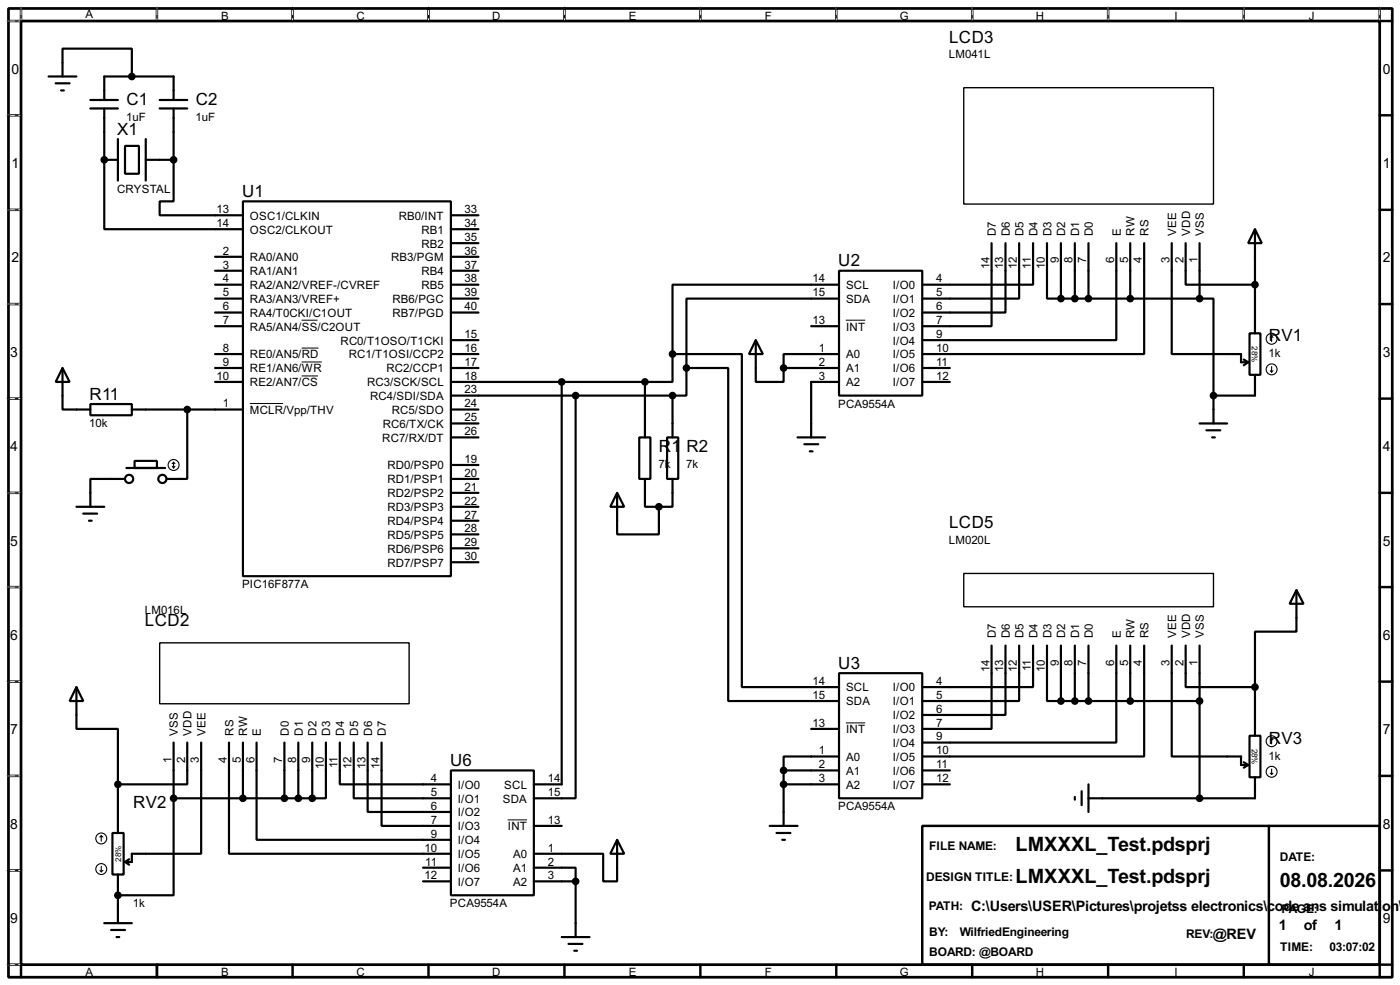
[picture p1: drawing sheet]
<svg xmlns="http://www.w3.org/2000/svg" width="256mm" height="180mm" viewBox="0 0 256 180" stroke-linecap="round" stroke-linejoin="round" font-family="sans-serif">
<path d="M1.6 1.6h253.5v177.3h-253.5zM3.9 3.9h248.9v172.7h-248.9z" fill="none" stroke="#000" stroke-width=".5"/>
<g fill="none" stroke="#000" stroke-width=".45">
<path d="M3.9 1.6v2.3h-2.3M28.8 1.6v2.3M53.6 1.6v2.3M78.5 1.6v2.3M103.4 1.6v2.3M128.3 1.6v2.3M153.2 1.6v2.3M178.1 1.6v2.3M203 1.6v2.3M227.9 1.6v2.3M252.8 1.6v2.3h2.3M1.6 21.1h2.3"/>
<path d="M1.6 38.4h2.3M252.8 21.1h2.3M252.8 38.4h2.3M1.6 55.7h2.3M252.8 55.7h2.3M1.6 73h2.3M252.8 73h2.3M1.6 90.2h2.3M252.8 90.2h2.3M1.6 107.5h2.3M252.8 107.5h2.3M1.6 124.8h2.3"/>
<path d="M252.8 124.8h2.3M1.6 142h2.3M1.6 159.3h2.3M169 151.2h83.8v25.4h-83.8zM232.5 151.2v25.4M252.8 142h2.3M252.8 159.3h2.3M1.6 176.6h2.3v2.3M28.8 176.6v2.3M53.6 176.6v2.3M78.5 176.6v2.3M103.4 176.6v2.3"/>
<path d="M128.3 176.6v2.3M153.2 176.6v2.3M178.1 176.6v2.3M203 176.6v2.3M227.9 176.6v2.3M255.1 176.6h-2.3v2.3"/>
</g>
<g fill="none" stroke="#fff" stroke-width=".18">
<path d="M1.3 3.9h2.3M3.9 1.3v2.3M28.8 1.3v2.3M53.6 1.3v2.3M78.5 1.3v2.3M103.4 1.3v2.3M128.3 1.3v2.3M153.2 1.3v2.3M178.1 1.3v2.3M203 1.3v2.3M227.9 1.3v2.3M252.8 1.3v2.3"/>
<path d="M1.3 21.1h2.3M1.3 38.4h2.3M1.3 55.7h2.3M1.3 73h2.3M1.3 90.2h2.3M1.3 107.5h2.3M1.3 124.8h2.3M1.3 142h2.3M1.3 159.3h2.3M1.3 176.6h2.3"/>
</g>
<g fill="none" stroke="#000" stroke-width=".18" stroke-dasharray=".5 1">
<path d="M1.3 3.9h2.3M3.9 1.3v2.3M28.8 1.3v2.3M53.6 1.3v2.3M78.5 1.3v2.3M103.4 1.3v2.3M128.3 1.3v2.3M153.2 1.3v2.3M178.1 1.3v2.3M203 1.3v2.3M227.9 1.3v2.3M252.8 1.3v2.3"/>
<path d="M1.3 21.1h2.3M1.3 38.4h2.3M1.3 55.7h2.3M1.3 73h2.3M1.3 90.2h2.3M1.3 107.5h2.3M1.3 124.8h2.3M1.3 142h2.3M1.3 159.3h2.3M1.3 176.6h2.3"/>
</g>
<g fill="none" stroke="#000" stroke-width=".4">
<path d="M8.9 14h5.1M10.2 15.3h2.6M11.2 16.6h.5M11.5 14v-5.1h12.7v5.1M16.6 18.3h5M16.6 19.9h5M19.1 18.3v-4.3h12.7v4.3M19.1 19.9v9.4M29.3 18.3h5M29.3 19.9h5M31.8 19.9v9.4M19.1 29.3v12.7h25.4"/>
<path d="M19.1 29.3h2.5M21.6 25.5v7.6M22.9 26.7h2.6v5.1h-2.6zM26.7 29.3h5.1M26.7 25.5v7.6M31.8 29.3v7.6h-2.5v2.5h15.2M44.5 36.9h38.1v68.6h-38.1zM82.6 39.4h5.1M39.4 54.7h5.1M39.4 47h5.1M39.4 49.6h5.1M39.4 52.1h5.1"/>
<path d="M39.4 57.2h5.1M39.4 59.7h5.1M82.6 54.7h5.1M82.6 47h5.1M82.6 49.6h5.1M82.6 52.1h5.1M82.6 57.2h5.1M82.6 42h5.1M82.6 44.5h5.1M148.6 59.7h5.1M153.7 49.6h15.3v22.8h-15.3zM153.7 52.1h-30.5v12.7"/>
<path d="M153.7 54.7h-27.9v12.7M181.7 44.5v15.2h-12.7M184.2 44.5v12.7h-15.2M186.7 44.5v10.2h-17.7M189.3 44.5v7.6h-20.3M191.8 44.5v10.2h2.6M194.4 54.7h25.4M194.4 44.5v10.2M196.9 44.5v10.2M199.4 44.5v10.2M204.5 44.5v17.8h-35.5M207.1 44.5v10.2"/>
<path d="M209.6 44.5v20.3h-40.6M214.7 44.5v20.3h12.7v1.5h1.3M217.2 44.5v7.6h12.7M219.8 54.7h2.5v17.7M219.8 44.5v10.2M229.9 42l1.3 2.5h-2.5zM229.9 42v19M11.5 67.4l1.3 2.5h-2.6zM11.5 67.4v7.6h5.1M16.6 74h7.6v2h-7.6zM24.2 75h20.3M34.3 75v12.7h-3.8"/>
<path d="M39.4 67.4h5.1M39.4 69.9h5.1M39.4 64.8h5.1M82.6 75h5.1M82.6 67.4h5.1M82.6 72.4h40.6M82.6 69.9h35.6M82.6 64.8h5.1M82.6 77.5h5.1M82.6 62.3h5.1M102.9 69.9v73.7h-5.1M105.5 72.4v73.7h-7.7"/>
<path d="M118.2 69.9v10.2M123.2 64.8v5.1h-5M123.2 64.8h12.7v61h17.8M123.2 72.4v7.7M125.8 67.4v5h-2.6M125.8 67.4h7.6v60.9h20.3M138.5 62.3l1.3 2.5h-2.6zM138.5 62.3v7.6h5.1v-2.5M143.6 67.4h10.1M153.7 64.8h-10.1v2.6M153.7 69.9h-5.1v10.2M169 67.4h5"/>
<path d="M169 69.9h5M219.8 77.5h5M221 78.8h2.6M222.3 72.4v5.1M227.9 65.8l.8 .5M228.7 66.3l-.8 .6M228.9 61h2v7.6h-2zM229.9 68.6v3.8h-7.6M14 92.8h5.1M15.3 94h2.5M16.3 95.3h.5M22.9 87.7h-6.3v5.1"/>
<path d="M23.2 85.7h7.1M24.7 84.4h4.1v1.3h-4.1zM82.6 85.1h5.1M82.6 87.7h5.1M82.6 97.8h5.1M82.6 95.3h5.1M82.6 92.8h5.1M82.6 90.2h5.1M82.6 80.1h5.1M113.1 90.2l1.3 2.6h-2.6zM113.1 90.2v7.6h7.6v-5M117.1 80.1h2.1v7.6h-2.1z"/>
<path d="M118.2 87.7v5.1h2.5M122.2 80.1h2.1v7.6h-2.1zM123.2 87.7v5.1h-2.5M146.1 80.1h5.1M147.4 81.3h2.5M148.4 82.6h.5M222.1 80.1h.5M82.6 102.9h5.1M82.6 100.4h5.1M181.7 118.2v15.2h-12.7M184.2 118.2v12.7h-15.2M186.7 118.2v10.1h-17.7"/>
<path d="M189.3 118.2v7.6h-20.3M191.8 118.2v10.1h2.6M194.4 118.2v10.1M196.9 118.2v10.1M199.4 118.2v10.1M204.5 118.2v17.7h-35.5M207.1 118.2v10.1M209.6 118.2v20.3h-40.6M214.7 118.2v20.3h12.7v1.5h1.3M217.2 118.2v7.6h12.7M219.8 118.2v27.9M237.5 108l1.3 2.5h-2.5z"/>
<path d="M237.5 108v7.6h-7.6v10.2M14 125.8l1.3 2.5h-2.5zM14 125.8v7.6h7.6v10.2M31.8 135.9v10.2M34.3 135.9v7.7h-12.7M36.9 135.9v20.4h-12.7v1.5h-1.3M42 135.9v20.4h40.6M44.5 135.9v10.2M47 135.9v17.8h35.6M52.1 135.9v10.2M54.7 135.9v10.2M57.2 135.9v10.2"/>
<path d="M59.7 135.9v10.2h-2.5M62.3 135.9v7.7h20.3M64.8 135.9v10.2h17.8M67.4 135.9v12.7h15.2M69.9 135.9v15.3h12.7M148.6 133.4h5.1M153.7 123.2h15.3v22.9h-15.3zM153.7 138.5h-10.1v2.5M194.4 128.3h25.4M227.9 139.5l.8 .5M228.9 134.7h2v7.6h-2zM229.9 125.8v8.9"/>
<path d="M20.6 152.5h2.1v7.6h-2.1zM21.6 143.6v8.9M22.9 157.8l.8 .5M23.7 157.3l-.8 .5M31.8 146.1v17.8h-10.2M31.8 146.1h25.4M77.5 158.8h5.1M82.6 141h15.2v22.9h-15.2zM97.8 158.8h7.7v2.5M97.8 151.2h5.1M113.1 153.7l1.3 2.6h-2.6zM113.1 153.7v7.6h-2.6v-5h-12.7"/>
<path d="M141 151.2h5.1M142.3 152.5h2.5M143.3 153.7h.5M143.6 141h10.1M143.6 141v10.2M143.6 143.6h10.1M169 141h5M169 143.6h5M196.9 145.9v.5M198.2 144.8v2.6M199.4 143.6v5M228.7 140l-.8 .5"/>
<path d="M229.9 142.3v3.8h-30.5M19.1 169h5.1M20.4 170.2h2.5M21.4 171.5h.5M21.6 160.1v8.9M77.5 161.3h5.1M97.8 161.3h7.7M102.9 171.5h5.1M104.2 172.8h2.5M105.2 174h.5M105.5 161.3v10.2"/>
<circle cx="23.6" cy="87.7" r=".75"/>
<circle cx="29.7" cy="87.7" r=".75"/>
</g>
<g fill="#000">
<circle cx="19.1" cy="29.3" r=".2"/>
<circle cx="21.6" cy="163.9" r=".2"/>
</g>
<path d="M55.3 58.6h2.9M155 58.6h3.5M45.8 73.9h6.1M55.3 63.7h3.1M55.3 66.3h3.7M55.3 68.8h3M155 132.3h3.5M93 150.1h3.6" fill="none" stroke="#000" stroke-width=".18"/>
<g fill="#000" stroke="#000" stroke-width=".4">
<circle cx="24.1" cy="14" r=".5"/>
<circle cx="19.1" cy="29.3" r=".5"/>
<circle cx="31.8" cy="29.3" r=".5"/>
<circle cx="194.3" cy="54.7" r=".5"/>
<circle cx="196.9" cy="54.7" r=".5"/>
<circle cx="199.4" cy="54.7" r=".5"/>
<circle cx="207" cy="54.7" r=".5"/>
<circle cx="219.7" cy="54.7" r=".5"/>
<circle cx="229.9" cy="52.1" r=".5"/>
<circle cx="34.3" cy="75" r=".5"/>
<circle cx="102.9" cy="69.9" r=".5"/>
<circle cx="105.4" cy="72.4" r=".5"/>
<circle cx="118.1" cy="69.9" r=".5"/>
<circle cx="123.2" cy="72.4" r=".5"/>
<circle cx="123.2" cy="64.8" r=".5"/>
<circle cx="125.7" cy="67.4" r=".5"/>
<circle cx="143.5" cy="67.4" r=".5"/>
<circle cx="222.3" cy="72.4" r=".5"/>
<circle cx="120.7" cy="92.8" r=".5"/>
<circle cx="194.3" cy="128.3" r=".5"/>
<circle cx="196.9" cy="128.3" r=".5"/>
<circle cx="199.4" cy="128.3" r=".5"/>
<circle cx="207" cy="128.3" r=".5"/>
<circle cx="219.7" cy="128.3" r=".5"/>
<circle cx="229.9" cy="125.8" r=".5"/>
<circle cx="21.6" cy="143.6" r=".5"/>
<circle cx="31.8" cy="146.1" r=".5"/>
<circle cx="44.5" cy="146.1" r=".5"/>
<circle cx="52.1" cy="146.1" r=".5"/>
<circle cx="54.6" cy="146.1" r=".5"/>
<circle cx="57.2" cy="146.1" r=".5"/>
<circle cx="143.5" cy="143.6" r=".5"/>
<circle cx="143.5" cy="141" r=".5"/>
<circle cx="219.7" cy="146.1" r=".5"/>
<circle cx="21.6" cy="163.9" r=".5"/>
<circle cx="105.4" cy="161.3" r=".5"/>
</g>
<g fill="none" stroke="#000" stroke-width=".2">
<path d="M232.7 67.9l.3 .2M233 61.5l.2 .3M233 61.5l-.3 .3M233 61.5v1M233 67.1v1M233.2 67.9l-.2 .2M31.6 85.4l.2 .3M31.8 84.6v1.1M31.8 84.6l-.2 .3M31.8 84.6l.3 .3M32.1 85.4l-.3 .3M233 135.2v1"/>
<path d="M233 135.2l.2 .2M233 135.2l-.3 .2M18.3 159.3l.3 .3M18.6 153l-.3 .2M18.6 153l.3 .2M18.6 153v1M18.6 158.6v1M18.9 159.3l-.3 .3M232.7 141.5l.3 .3M233 140.8v1M233.2 141.5l-.2 .3"/>
<circle cx="232.9" cy="67.6" r="1"/>
<circle cx="232.9" cy="62" r="1"/>
<circle cx="31.8" cy="85.1" r="1"/>
<circle cx="232.9" cy="135.7" r="1"/>
<circle cx="18.5" cy="153.5" r="1"/>
<circle cx="18.5" cy="159.1" r="1"/>
<circle cx="232.9" cy="141.3" r="1"/>
</g>
<path d="M176.6 16.1h45.7v21.3h-45.7zM29.3 117.7h45.7v11.1h-45.7zM176.6 105h45.7v6.1h-45.7z" fill="none" stroke="#000" stroke-width=".25"/>
<g font-size="4.1">
<text x="186" y="155.8">LMXXXL_Test.pdsprj</text>
<text x="186" y="161.7">LMXXXL_Test.pdsprj</text>
<text x="234.5" y="162.4">08.08.2026</text>
</g>
<g font-size="3.5">
<text x="173.9" y="7.8">LCD3</text>
<text x="23.2" y="19.2">C1</text>
<text x="35.9" y="19.2">C2</text>
<text x="21.5" y="24.7">X1</text>
<text x="44.4" y="36">U1</text>
<text x="153.6" y="48.7">U2</text>
<text x="232.5" y="62.4">RV1</text>
<text x="16.4" y="73.2">R11</text>
<text x="120.7" y="82.8">R</text>
<text x="123" y="82.8">1</text>
<text x="125.8" y="82.8">R2</text>
<text x="173.9" y="96.7">LCD5</text>
<text x="26.6" y="114.5">LCD2</text>
<text x="153.6" y="122.4">U3</text>
<text x="232.5" y="136.1">RV3</text>
<text x="82.5" y="140.2">U6</text>
<text x="24.4" y="147.8">RV2</text>
</g>
<g font-size="3">
<text x="177.9" y="166.7">C:\Users\USER\Pictures\projetss electronics\code ans simulati</text>
<text x="253.2" y="166.7">on\</text>
<text x="222.2" y="171.8">@REV</text>
<text x="234.3" y="170.3">1</text>
<text x="238.9" y="170.3">of</text>
<text x="244.5" y="170.3">1</text>
</g>
<g font-size="2.9">
<text x="2.1" y="13.5">0</text>
<text x="253.4" y="13.5">0</text>
<text x="2.1" y="30.7">1</text>
<text x="253.4" y="30.7">1</text>
<text x="2.1" y="48">2</text>
<text x="253.4" y="48">2</text>
<text x="1.9" y="65.3">3</text>
<text x="253.4" y="65.3">3</text>
<text x="1.9" y="82.5">4</text>
<text x="253.4" y="82.5">4</text>
<text x="1.9" y="99.9">5</text>
<text x="253.4" y="99.9">5</text>
<text x="1.9" y="117.1">6</text>
<text x="253.4" y="117.1">6</text>
<text x="1.9" y="134.4">7</text>
<text x="253.4" y="134.4">7</text>
<text x="1.9" y="151.7">8</text>
<text x="253.4" y="151.7">8</text>
<text x="1.9" y="168.9">9</text>
<text x="253.4" y="168.9">9</text>
</g>
<g font-size="2.5">
<text x="170.2" y="155.6">FILE NAME:</text>
<text x="169.7" y="161.2">DESIGN TITLE:</text>
<text x="234.5" y="157.7">DATE:</text>
<text x="170.1" y="166.5">PATH:</text>
<text x="234.8" y="167.1">PAGE:</text>
<text x="170.2" y="171.4">BY:</text>
<text x="175.8" y="171.4">WilfriedEngineering</text>
<text x="217.3" y="171.6">REV:</text>
<text x="170.2" y="175">BOARD: @BOARD</text>
<text x="234.5" y="174.1">TIME:</text>
<text x="243.6" y="174.1">03:07:02</text>
</g>
<g font-size="2.4">
<text x="15.6" y="3.4">A</text>
<text x="40.5" y="3.6">B</text>
<text x="65.3" y="3.6">C</text>
<text x="90.2" y="3.6">D</text>
<text x="115.2" y="3.6">E</text>
<text x="140.1" y="3.6">F</text>
<text x="164.8" y="3.6">G</text>
<text x="189.8" y="3.6">H</text>
<text x="215.1" y="3.6">I</text>
<text x="239.8" y="3.6">J</text>
<text x="173.8" y="10.7">LM041L</text>
<text x="23.1" y="22.2">1uF</text>
<text x="35.8" y="22.2">1uF</text>
<text x="21.4" y="35.3">CRYSTAL</text>
<text x="39.7" y="39">13</text>
<text x="39.7" y="41.6">14</text>
<text x="45.8" y="40.2">OSC1/CLKIN</text>
<text x="73" y="40.2">RB0/INT</text>
<text x="85.1" y="41.6">34</text>
<text x="85.1" y="39">33</text>
<text x="40.8" y="46.6">2</text>
<text x="45.8" y="47.8">RA0/AN0</text>
<text x="45.8" y="42.7">OSC2/CLKOUT</text>
<text x="71.6" y="47.8">RB3/PGM</text>
<text x="77.2" y="45.3">RB2</text>
<text x="77.2" y="42.7">RB1</text>
<text x="85.1" y="46.6">36</text>
<text x="85.1" y="44.1">35</text>
<text x="182.5" y="43.2" transform="rotate(-90 182.5 43.2)">D7</text>
<text x="185" y="43.2" transform="rotate(-90 185 43.2)">D6</text>
<text x="187.5" y="43.2" transform="rotate(-90 187.5 43.2)">D5</text>
<text x="190.1" y="43.2" transform="rotate(-90 190.1 43.2)">D4</text>
<text x="192.6" y="43.2" transform="rotate(-90 192.6 43.2)">D3</text>
<text x="195.2" y="43.2" transform="rotate(-90 195.2 43.2)">D2</text>
<text x="197.7" y="43.2" transform="rotate(-90 197.7 43.2)">D1</text>
<text x="200.2" y="43.2" transform="rotate(-90 200.2 43.2)">D0</text>
<text x="205.3" y="43.2" transform="rotate(-90 205.3 43.2)">E</text>
<text x="207.9" y="43.2" transform="rotate(-90 207.9 43.2)">RW</text>
<text x="210.4" y="43.2" transform="rotate(-90 210.4 43.2)">RS</text>
<text x="215.5" y="43.2" transform="rotate(-90 215.5 43.2)">VEE</text>
<text x="218" y="43.2" transform="rotate(-90 218 43.2)">VDD</text>
<text x="220.6" y="43.2" transform="rotate(-90 220.6 43.2)">VSS</text>
<text x="40.8" y="49.2">3</text>
<text x="40.8" y="51.7">4</text>
<text x="45.8" y="50.4">RA1/AN1</text>
<text x="45.8" y="52.9">RA2/AN2/VREF-/CVREF</text>
<text x="77.2" y="52.9">RB5</text>
<text x="77.2" y="50.4">RB4</text>
<text x="85.1" y="51.7">38</text>
<text x="85.1" y="49.2">37</text>
<text x="148.9" y="51.7">14</text>
<text x="155" y="52.9">SCL</text>
<text x="163.6" y="52.9">I/O0</text>
<text x="171.5" y="51.7">4</text>
<text x="181.3" y="49.3" transform="rotate(-90 181.3 49.3)">14</text>
<text x="183.8" y="49.3" transform="rotate(-90 183.8 49.3)">13</text>
<text x="186.3" y="49.3" transform="rotate(-90 186.3 49.3)">12</text>
<text x="188.9" y="49.1" transform="rotate(-90 188.9 49.1)">11</text>
<text x="191.4" y="49.3" transform="rotate(-90 191.4 49.3)">10</text>
<text x="194" y="48.2" transform="rotate(-90 194 48.2)">9</text>
<text x="196.5" y="48.2" transform="rotate(-90 196.5 48.2)">8</text>
<text x="199" y="48.1" transform="rotate(-90 199 48.1)">7</text>
<text x="204.1" y="48.2" transform="rotate(-90 204.1 48.2)">6</text>
<text x="206.7" y="48.2" transform="rotate(-90 206.7 48.2)">5</text>
<text x="209.2" y="48.2" transform="rotate(-90 209.2 48.2)">4</text>
<text x="214.3" y="48.1" transform="rotate(-90 214.3 48.1)">3</text>
<text x="216.8" y="48.2" transform="rotate(-90 216.8 48.2)">2</text>
<text x="219.4" y="48.2" transform="rotate(-90 219.4 48.2)">1</text>
<text x="40.8" y="56.8">6</text>
<text x="40.8" y="59.3">7</text>
<text x="40.8" y="54.3">5</text>
<text x="45.8" y="58">RA4/T0CKI/C1OUT</text>
<text x="45.8" y="55.4">RA3/AN3/VREF+</text>
<text x="71.9" y="58">RB7/PGD</text>
<text x="71.9" y="55.4">RB6/PGC</text>
<text x="85.1" y="56.8">40</text>
<text x="85.1" y="54.3">39</text>
<text x="148.9" y="54.3">15</text>
<text x="148.9" y="59.3">13</text>
<text x="155" y="55.4">SDA</text>
<text x="163.6" y="55.4">I/O1</text>
<text x="163.6" y="58">I/O2</text>
<text x="171.5" y="54.3">5</text>
<text x="171.5" y="56.8">6</text>
<text x="171.5" y="59.3">7</text>
<text x="40.8" y="64.4">8</text>
<text x="45.8" y="60.5">RA5/AN4/SS/C2OUT</text>
<text x="45.8" y="65.6">RE0/AN5/RD</text>
<text x="62.4" y="63.1">RC0/T1OSO/T1CKI</text>
<text x="63.9" y="65.6">RC1/T1OSI/CCP2</text>
<text x="85.1" y="64.4">16</text>
<text x="85.1" y="61.9">15</text>
<text x="150" y="64.4">1</text>
<text x="155" y="60.5">INT</text>
<text x="155" y="65.6">A0</text>
<text x="163.6" y="60.5">I/O3</text>
<text x="163.6" y="63.1">I/O4</text>
<text x="163.6" y="65.6">I/O5</text>
<text x="171.5" y="61.9">9</text>
<text x="171.5" y="64.4">10</text>
<text x="232.4" y="65.4">1k</text>
<text x="39.7" y="69.5">10</text>
<text x="40.8" y="67">9</text>
<text x="45.8" y="68.1">RE1/AN6/WR</text>
<text x="45.8" y="70.7">RE2/AN7/CS</text>
<text x="67.2" y="70.7">RC3/SCK/SCL</text>
<text x="70.8" y="68.1">RC2/CCP1</text>
<text x="85.1" y="67">17</text>
<text x="85.1" y="69.5">18</text>
<text x="85.1" y="72">23</text>
<text x="150" y="67">2</text>
<text x="150" y="69.5">3</text>
<text x="155" y="68.1">A1</text>
<text x="155" y="70.7">A2</text>
<text x="163.6" y="68.1">I/O6</text>
<text x="163.6" y="70.7">I/O7</text>
<text x="171.5" y="67">11</text>
<text x="171.5" y="69.5">12</text>
<text x="40.8" y="74.6">1</text>
<text x="45.8" y="75.8">MCLR/Vpp/THV</text>
<text x="67.8" y="73.2">RC4/SDI/SDA</text>
<text x="71.8" y="75.8">RC5/SDO</text>
<text x="85.1" y="77.1">25</text>
<text x="85.1" y="74.6">24</text>
<text x="153.5" y="74.6">PCA9554A</text>
<text x="16.4" y="78.2">10k</text>
<text x="70" y="80.8">RC7/RX/DT</text>
<text x="70.1" y="78.3">RC6/TX/CK</text>
<text x="85.1" y="79.7">26</text>
<text x="71" y="85.9">RD0/PSP0</text>
<text x="71" y="88.5">RD1/PSP1</text>
<text x="85.1" y="84.7">19</text>
<text x="85.1" y="87.3">20</text>
<text x="85.1" y="89.8">21</text>
<text x="120.7" y="85.7">7k</text>
<text x="125.7" y="85.7">7k</text>
<text x="71" y="93.6">RD3/PSP3</text>
<text x="71" y="91">RD2/PSP2</text>
<text x="85.1" y="94.9">27</text>
<text x="85.1" y="92.4">22</text>
<text x="71" y="101.2">RD6/PSP6</text>
<text x="71" y="98.6">RD5/PSP5</text>
<text x="71" y="96.1">RD4/PSP4</text>
<text x="85.1" y="100">29</text>
<text x="85.1" y="97.4">28</text>
<text x="173.8" y="99.6">LM020L</text>
<text x="44.3" y="107.7">PIC16F877A</text>
<text x="71" y="103.7">RD7/PSP7</text>
<text x="85.1" y="102.5">30</text>
<text x="26.5" y="112.3">LM016L</text>
<text x="182.5" y="116.8" transform="rotate(-90 182.5 116.8)">D7</text>
<text x="185" y="116.8" transform="rotate(-90 185 116.8)">D6</text>
<text x="187.5" y="116.8" transform="rotate(-90 187.5 116.8)">D5</text>
<text x="190.1" y="116.8" transform="rotate(-90 190.1 116.8)">D4</text>
<text x="192.6" y="116.8" transform="rotate(-90 192.6 116.8)">D3</text>
<text x="195.2" y="116.8" transform="rotate(-90 195.2 116.8)">D2</text>
<text x="197.7" y="116.8" transform="rotate(-90 197.7 116.8)">D1</text>
<text x="200.2" y="116.8" transform="rotate(-90 200.2 116.8)">D0</text>
<text x="205.3" y="116.8" transform="rotate(-90 205.3 116.8)">E</text>
<text x="207.9" y="116.8" transform="rotate(-90 207.9 116.8)">RW</text>
<text x="210.4" y="116.8" transform="rotate(-90 210.4 116.8)">RS</text>
<text x="215.5" y="116.8" transform="rotate(-90 215.5 116.8)">VEE</text>
<text x="218" y="116.8" transform="rotate(-90 218 116.8)">VDD</text>
<text x="220.6" y="116.8" transform="rotate(-90 220.6 116.8)">VSS</text>
<text x="148.9" y="125.4">14</text>
<text x="171.5" y="125.4">4</text>
<text x="181.3" y="123" transform="rotate(-90 181.3 123)">14</text>
<text x="183.8" y="123" transform="rotate(-90 183.8 123)">13</text>
<text x="186.3" y="123" transform="rotate(-90 186.3 123)">12</text>
<text x="188.9" y="122.8" transform="rotate(-90 188.9 122.8)">11</text>
<text x="191.4" y="123" transform="rotate(-90 191.4 123)">10</text>
<text x="194" y="121.9" transform="rotate(-90 194 121.9)">9</text>
<text x="196.5" y="121.9" transform="rotate(-90 196.5 121.9)">8</text>
<text x="199" y="121.8" transform="rotate(-90 199 121.8)">7</text>
<text x="204.1" y="121.9" transform="rotate(-90 204.1 121.9)">6</text>
<text x="206.7" y="121.9" transform="rotate(-90 206.7 121.9)">5</text>
<text x="209.2" y="121.9" transform="rotate(-90 209.2 121.9)">4</text>
<text x="214.3" y="121.8" transform="rotate(-90 214.3 121.8)">3</text>
<text x="216.8" y="121.9" transform="rotate(-90 216.8 121.9)">2</text>
<text x="219.4" y="121.9" transform="rotate(-90 219.4 121.9)">1</text>
<text x="148.9" y="127.9">15</text>
<text x="155" y="126.6">SCL</text>
<text x="155" y="129.1">SDA</text>
<text x="163.6" y="126.6">I/O0</text>
<text x="163.6" y="129.1">I/O1</text>
<text x="163.6" y="131.7">I/O2</text>
<text x="171.5" y="127.9">5</text>
<text x="171.5" y="130.5">6</text>
<text x="32.6" y="134.6" transform="rotate(-90 32.6 134.6)">VSS</text>
<text x="35.1" y="134.6" transform="rotate(-90 35.1 134.6)">VDD</text>
<text x="37.7" y="134.6" transform="rotate(-90 37.7 134.6)">VEE</text>
<text x="42.8" y="134.6" transform="rotate(-90 42.8 134.6)">RS</text>
<text x="45.3" y="134.6" transform="rotate(-90 45.3 134.6)">RW</text>
<text x="47.8" y="134.6" transform="rotate(-90 47.8 134.6)">E</text>
<text x="52.9" y="134.6" transform="rotate(-90 52.9 134.6)">D0</text>
<text x="55.5" y="134.6" transform="rotate(-90 55.5 134.6)">D1</text>
<text x="58" y="134.6" transform="rotate(-90 58 134.6)">D2</text>
<text x="60.5" y="134.6" transform="rotate(-90 60.5 134.6)">D3</text>
<text x="63.1" y="134.6" transform="rotate(-90 63.1 134.6)">D4</text>
<text x="65.6" y="134.6" transform="rotate(-90 65.6 134.6)">D5</text>
<text x="68.2" y="134.6" transform="rotate(-90 68.2 134.6)">D6</text>
<text x="70.7" y="134.6" transform="rotate(-90 70.7 134.6)">D7</text>
<text x="148.9" y="133">13</text>
<text x="155" y="134.2">INT</text>
<text x="163.6" y="134.2">I/O3</text>
<text x="163.6" y="136.7">I/O4</text>
<text x="171.5" y="133">7</text>
<text x="171.5" y="135.5">9</text>
<text x="31.4" y="139.6" transform="rotate(-90 31.4 139.6)">1</text>
<text x="33.9" y="139.6" transform="rotate(-90 33.9 139.6)">2</text>
<text x="36.5" y="139.6" transform="rotate(-90 36.5 139.6)">3</text>
<text x="41.6" y="139.6" transform="rotate(-90 41.6 139.6)">4</text>
<text x="44.1" y="139.6" transform="rotate(-90 44.1 139.6)">5</text>
<text x="46.6" y="139.6" transform="rotate(-90 46.6 139.6)">6</text>
<text x="51.7" y="139.6" transform="rotate(-90 51.7 139.6)">7</text>
<text x="54.2" y="139.6" transform="rotate(-90 54.2 139.6)">8</text>
<text x="56.8" y="139.6" transform="rotate(-90 56.8 139.6)">9</text>
<text x="59.3" y="140.8" transform="rotate(-90 59.3 140.8)">10</text>
<text x="61.9" y="140.6" transform="rotate(-90 61.9 140.6)">11</text>
<text x="64.4" y="140.8" transform="rotate(-90 64.4 140.8)">12</text>
<text x="67" y="140.8" transform="rotate(-90 67 140.8)">13</text>
<text x="69.5" y="140.7" transform="rotate(-90 69.5 140.7)">14</text>
<text x="78.9" y="143.2">4</text>
<text x="100.4" y="143.2">14</text>
<text x="150" y="138.1">1</text>
<text x="150" y="140.6">2</text>
<text x="150" y="143.2">3</text>
<text x="155" y="139.3">A0</text>
<text x="155" y="141.8">A1</text>
<text x="163.6" y="139.3">I/O5</text>
<text x="163.6" y="141.8">I/O6</text>
<text x="171.5" y="138.1">10</text>
<text x="171.5" y="140.6">11</text>
<text x="171.5" y="143.2">12</text>
<text x="232.4" y="139">1k</text>
<text x="78.9" y="145.7">5</text>
<text x="78.9" y="148.2">6</text>
<text x="83.9" y="144.4">I/O0</text>
<text x="83.9" y="146.9">I/O1</text>
<text x="83.9" y="149.4">I/O2</text>
<text x="92.1" y="146.9">SDA</text>
<text x="92.4" y="144.4">SCL</text>
<text x="100.4" y="145.7">15</text>
<text x="153.5" y="148.3">PCA9554A</text>
<text x="155" y="144.4">A2</text>
<text x="163.6" y="144.4">I/O7</text>
<text x="77.8" y="155.9">10</text>
<text x="78.9" y="150.8">7</text>
<text x="78.9" y="153.3">9</text>
<text x="83.9" y="152">I/O3</text>
<text x="83.9" y="154.5">I/O4</text>
<text x="93" y="152">INT</text>
<text x="100.4" y="150.8">13</text>
<text x="100.4" y="155.9">1</text>
<text x="77.8" y="160.9">12</text>
<text x="77.9" y="158.4">11</text>
<text x="83.9" y="157.1">I/O5</text>
<text x="83.9" y="159.6">I/O6</text>
<text x="94" y="157.1">A0</text>
<text x="94" y="159.6">A1</text>
<text x="100.4" y="158.4">2</text>
<text x="100.4" y="160.9">3</text>
<text x="24.4" y="166.1">1k</text>
<text x="82.4" y="166.1">PCA9554A</text>
<text x="83.9" y="162.1">I/O7</text>
<text x="94" y="162.1">A2</text>
<text x="15.6" y="178.7">A</text>
<text x="40.5" y="178.7">B</text>
<text x="65.3" y="178.7">C</text>
<text x="90.2" y="178.7">D</text>
<text x="115.2" y="178.7">E</text>
<text x="140.1" y="178.7">F</text>
<text x="164.8" y="178.7">G</text>
<text x="189.8" y="178.7">H</text>
<text x="215.1" y="178.7">I</text>
<text x="239.8" y="178.7">J</text>
</g>
<g font-size="1.7">
<text x="229.3" y="63.4" transform="rotate(90 229.3 63.4)">28%</text>
<text x="229.3" y="137" transform="rotate(90 229.3 137)">28%</text>
<text x="22.2" y="157.7" transform="rotate(-90 22.2 157.7)">28%</text>
</g>
</svg>
